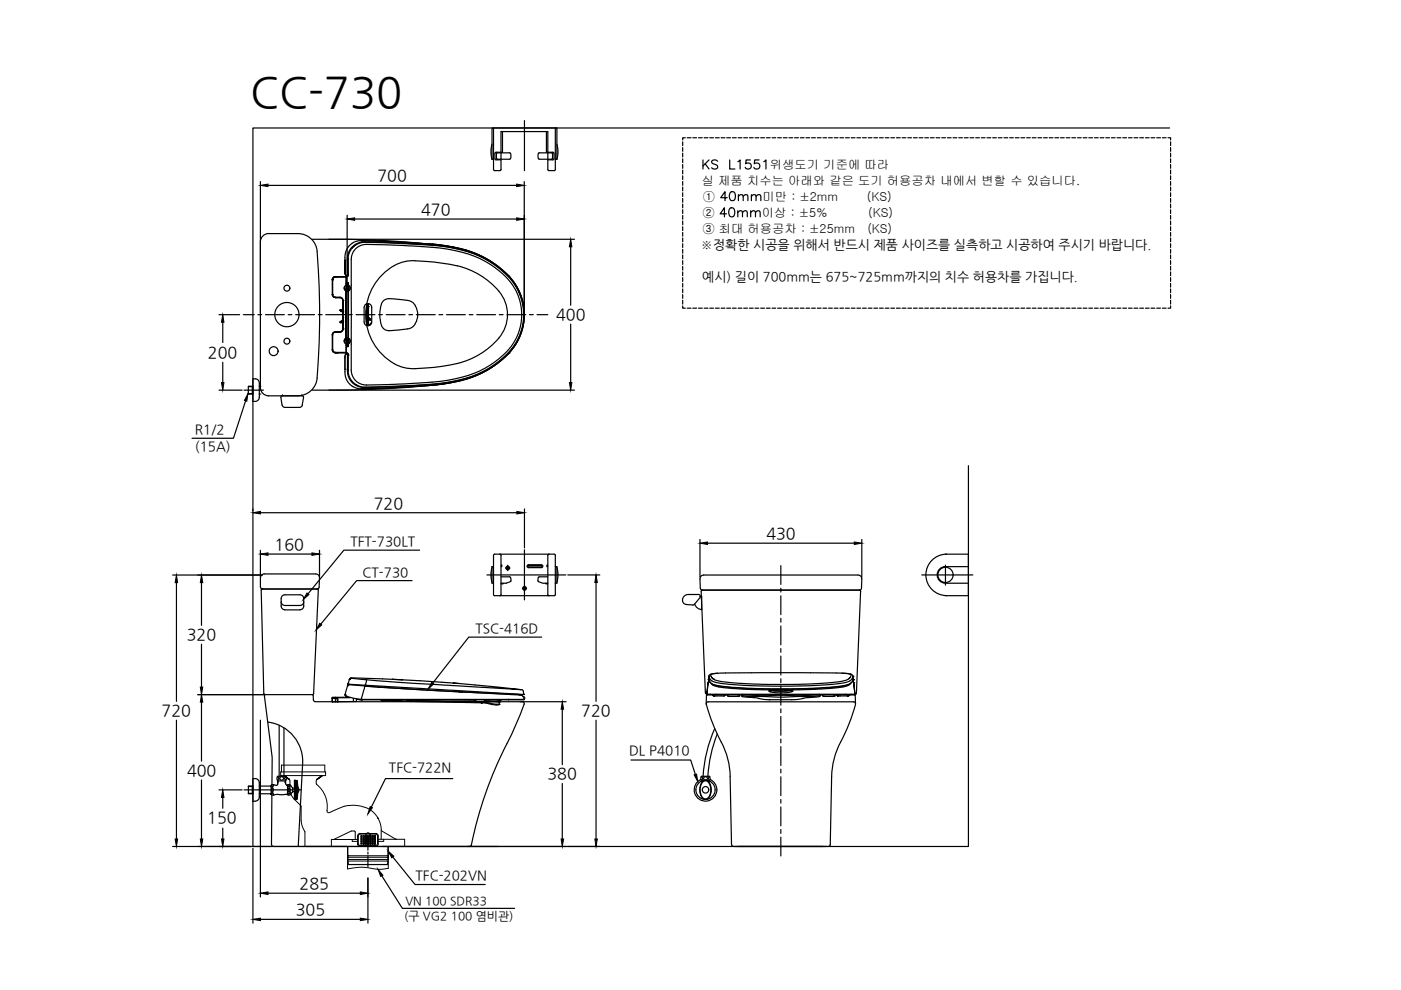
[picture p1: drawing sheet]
<svg xmlns="http://www.w3.org/2000/svg" width="297mm" height="210mm" viewBox="0 0 297 210" stroke-linecap="round" stroke-linejoin="round" font-family="sans-serif">
<!-- layer: 0 -->
<g fill="none" stroke="#000" stroke-width=".25">
<path d="M55.2 38.5v43.7a1.77 1.77 0 0 0 1.8 1.7h6.2a4.1 4.1 0 0 0 4-3.7M56.8 39.3h52.7M111.2 38.5v27.8M55.2 51.3a1.77 1.77 0 0 1 1.8-1.8h6.2a4.1 4.1 0 0 1 4 3.8M66.2 50.7h3.1a192.8 192.8 0 0 1 21 1M67.2 53.3a167.2 167.2 0 0 1 0 26.9M70.4 59.3h.1M70.4 59.3v3.1M70.5 59.3v3.1M71.1 58.7l-.5 .1-.2 .5M71.1 58.7h.1M71.1 58.7h2.3"/>
<path d="M71.1 58.6a.65 .65 0 0 0-.6 .7M71.1 58.7l-.3 .1-.2 .5M71.1 58.7a.65 .65 0 0 0-.6 .6M71.5 58.6h.1M71.5 58.6l-.2 .1M71.6 58.7h.1M73.1 57.7v-2.5v2.5M73.1 57.7h.1M73.1 55.2h.1M73.3 58.4l.2 .1M73.4 58.7v-.1v1.3M73.4 58.7v1.2"/>
<path d="M73.4 59.9h.4M73.5 58.5h.3h-.2M73.6 45.6v27M73.7 58.4v-3.6a3.6 3.6 0 0 1 4.1-3.5l6.1 .2a93.1 93.1 0 0 1 13.2 1.2 19.7 19.7 0 0 1 12.2 7.8 11.8 11.8 0 0 1-3.2 15.9 24.1 24.1 0 0 1-13.6 5l-12.6 .7a8.3 8.3 0 0 1-4.5-.4 3.5 3.5 0 0 1-1.7-3.1v-3.5M73.7 58.4l-.5-.1-.1-.6 .1 .5 .3 .3M73.7 58.6h-.3M73.7 58.3l.1 .2M73.8 59.9l.1 .4M73.8 54.9v3.3M73.8 58.3l-.1 .1M73.8 58.2l-.1 .4 .1-.4M73.8 58.2h.1"/>
<path d="M73.8 54.9h.1M73.8 60h-.1M74.6 52.6a3.5 3.5 0 0 1 2.9-1.2 116.4 116.4 0 0 1 18.9 1.3 19.4 19.4 0 0 1 13.1 8.3 11.9 11.9 0 0 1-3.7 15.6 23.4 23.4 0 0 1-12.8 4.7 177.2 177.2 0 0 1-16.5 .7 3.6 3.6 0 0 1-2.7-3.5M75.2 46.4h34.3M75.4 52.8a3.3 3.3 0 0 1 2.3-1l11.5 .5a44.9 44.9 0 0 1 11.3 2 16.1 16.1 0 0 1 9.4 8.4 11.4 11.4 0 0 1-4.1 13.4 24.4 24.4 0 0 1-14.5 4.9l-6.2 .4-7.4 .2a3.2 3.2 0 0 1-3.2-3.1v-23.5a3.4 3.4 0 0 1 .9-2.2zM75.6 51.8a3.5 3.5 0 0 0-1.8 3.1M76.6 51a3.5 3.5 0 0 0-3.5 4.2M76.6 51h.3h-.3M76.6 51h.1M76.9 51l14.7 .8M76.9 51h.1M83.6 56.3a11.9 11.9 0 0 0-6 11.4 11.9 11.9 0 0 0 7.8 10.2l.6 .1a39 39 0 0 0 11-.9"/>
<path d="M83.6 56.3l1.2-.5 1.2-.4a39.6 39.6 0 0 1 7.7 .4l3.3 .6M90.8 51.7a26 26 0 0 1 15.3 5.2 12.2 12.2 0 0 1 5.1 9.8M91.6 51.8h.1M91.6 51.8l4 .5 3.2 .7M97 56.4a16.8 16.8 0 0 1 8.8 5.3M98.7 53.1h.1M98.8 53a20.3 20.3 0 0 1 9.1 5.6M107.9 58.6a11.8 11.8 0 0 1 0 16.3 11.8 11.8 0 0 0 0-16.3zM107.9 58.6h.1M70.4 74.1h.1M70.4 74.1l.2 .5 .5 .2M70.4 71h.1"/>
<path d="M70.4 62.4l.2 .5 .5 .2M70.4 62.4h.1M70.4 71v3.1M70.5 62.4h.1M70.5 74.2a.65 .65 0 0 0 .6 .6 .61 .61 0 0 1-.6-.6zM70.5 62.4l.1 .4 .5 .3M70.5 71v3.1M70.6 74.1l.1 .4 .4 .2M70.6 62.4l.1 .4 .4 .2M71.1 74.8h.1M71.1 70.4l-.5 .1-.2 .5M71.1 70.4h.9h-.9"/>
<path d="M71.1 70.4h.9M71.1 70.4h.1M71.1 63.1h.9h-.9M71.1 63.1l.9-.1a.72 .72 0 0 1 .8 .7M71.1 63.1h.1M71.1 74.8h2.3M71.1 70.4l-.3 .1-.2 .5M71.1 70.4l-.5 .2-.1 .4M71.3 74.8h.2M71.5 74.8h.1M71.6 74.8h.1M72 70.4h.1"/>
<path d="M72 63.1a.61 .61 0 0 1 .7 .6M72 63.1h.1M72 63v.1M72 63.1l.6 .4M72.1 68.3l.1 .1M72.1 68.3h.1M72.2 68.3h.1M72.1 65.8l.4 .3M72.1 65.8h.1M72.1 65.7h.1M72.1 65.7v.1M72.1 68.2v.1"/>
<path d="M72.2 65.8l.5 .3M72.2 65.8v.1M72.2 68.3v.1M72.2 65.7l-.1 .1M72.2 68.2h-.1M72.2 68.2h.1M72.2 68.4h.3M72.2 65.7h-.1M72.2 65.7h.1M72.2 68.4h.4M72.2 65.7h.4M72.5 68l-.3 .2"/>
<path d="M72.5 68h.1M72.5 66.1h.1M72.5 65.7h.1M72.5 63.3l.2 .4M72.6 68.4h.1M72.6 65.7h.1M72.6 68.3h.1M72.6 68.3v.1M72.6 65.8v.1M72.6 65.7v.1M72.6 65.8h.1M72.6 68.4h-.1"/>
<path d="M72.6 65.7v.2M72.6 68.2h.1M72.6 68.2v.1M72.6 68h.1M72.6 66.1h.1M72.6 65.9h.1M72.7 68.2h.1M72.7 68.2h-.1M72.7 65.8h.1M72.7 69.7h.1M72.7 69.7l-.1 .3M72.7 69.7l-.2 .5-.5 .2"/>
<path d="M72.7 68h-.1M72.7 67.3h.1M72.7 67.3v.7M72.7 63.7v2.2M72.7 65.9v1.2M72.7 66.1h.1M72.7 66.1v.1M72.7 63.7h.1M72.7 65.4v.5M72.7 66.2v1.8M72.7 68.2v1.5M72.7 67.6v2.1v-1.7"/>
<path d="M72.7 65.8v.1M72.7 68l-.5 .2M72.7 68l-.5 .3M72.7 69.7l-.2 .4M72.8 69.7a.6 .6 0 0 1-.8 .7M72.8 63.7v6M73.1 75.7v3.1a3.5 3.5 0 0 0 1.7 3.2M73.1 78.3h.1M73.1 75.7h.1M73.3 61.5v10.5M73.4 74.8v.1M73.4 74.7l-2.3 .1"/>
<path d="M73.4 72.2v1.1l.2 .1M73.4 72v.1M73.4 72v.1zM73.4 61.5h.5M73.4 60.2v1M73.4 61.5v10.5M73.4 72.2v1.1M73.4 60.2h.1M73.4 74.9h.3l.1 .4M73.4 73.5v1.4M73.4 60.2h.3M73.4 72.1h.1"/>
<path d="M73.4 72.1h.5M73.5 61.4h.1M73.5 72h.1M73.5 61.4h.4l-.5 .1v-.2v.2M73.5 74.9l-.3 .3-.1 .5M73.5 74.9h.1M73.5 74.9l.3 .1zM73.5 74.9l-.2 .2M73.5 72.1l-.1 .1h.3v1.1M73.5 72.1l-.1 .1M73.5 72.1h.3M73.5 61.3h.3"/>
<path d="M73.6 73.4h.2M73.6 61.4h.3M73.6 60l-.2 .2M73.7 73.3l.1 .1M73.7 74.9l.1 .4M73.7 75.1h.1M73.7 75.1l-.5 .1-.1 .5M73.7 73.3h-.3l.4 .1M73.7 60.2v1h-.3M73.7 60.2h.2M73.7 72l-.2 .1 .4-.1M73.8 73.5l-.4 .1v1.2"/>
<path d="M73.8 72.1l-.1 .1h.2M73.8 72.1h.1M73.8 61.3h.1M73.8 74.9l-.1 .2M73.8 75.3v3.2M73.8 75.3h.1M73.8 78.5v.2M73.8 78.5h.1M73.8 73.4h.1M73.8 60h-.3l-.1 .2M73.8 60l-.1 .2M73.8 60h.1"/>
<path d="M73.9 73.3h-.2M73.9 71.9l-.5 .1M73.9 72h-.4M73.9 60.3v12.8l-.1 .4M73.9 61.2h-.2l.1 .1M82.5 63.3a1.84 1.84 0 0 0-1.8 2 6 6 0 0 0 .6 4.4l.8 .4h.4l3.9-.4M82.5 63.3l3.2 .3a2.35 2.35 0 0 1 2.4 1.3M88.1 64.9a3.6 3.6 0 0 1 0 3.7M88.1 68.6a2 2 0 0 1-1.7 1.1M105.8 61.7a7.6 7.6 0 0 1 0 10M105.8 71.7a16.8 16.8 0 0 1-8.8 5.4M107.9 74.9h.1"/>
<path d="M107.9 74.9a20.3 20.3 0 0 1-9.1 5.5M111.2 66.7a12.6 12.6 0 0 1-5.9 10.5 21.1 21.1 0 0 1-7.5 3.5M74.7 81.9l.1 .1M74.8 82l.9 .3 .9 .1M75.5 81.5l.2 .2M76.6 82.4h.1M76.6 82.4h.3M76.9 82.4h.1M94.2 81.4a217.6 217.6 0 0 1-28 1.3M97.8 80.7l-3.5 .7-3.5 .3M98.7 80.4a45.1 45.1 0 0 1-12 1.6l-9.8 .4M98.7 80.4h.1"/>
<path d="M148.4 114.4v7.9M150 115.2h31.1M182.7 114.4v7.9M55.4 125.1l.5 21.9 .3 .3M55.6 124.9h11.7M55.6 124.9l-.2 .2M67.2 124.9l.3 .2M67.5 125.1l-1 21.9M67.7 124.5v-2.2l-.2-.4-.3-.2h-11.2a.83 .83 0 0 0-.8 .8v2l.4 .4M67.7 124.5l-.4 .4M148.9 125.1h33.3l.3 .3M148.9 125.1l-.4-.4-.1-2 .2-.5 .6-.3h32.7l.4 .1 .4 .5v2.2l-.4 .4"/>
<path d="M148.9 125.1l-.2 .3 .8 21.5M182.5 125.4l-.9 21.5-.4 .4M56.2 147.3h10.1M56.3 147.3l-.2 .2 1.6 13.1-.1 18.5 .2 .3 47.9 .1M56.7 153.1a8.4 8.4 0 0 1 7.4 9.2l-.9 17.2M66.2 147.3l.2 .2v.9M66.4 148.4l.4 .4h44M66.5 147l-.2 .3M70.4 148.1v.7v-.7M70.4 147.9h.1M70.4 147.9h3.8M70.4 148.1h.1"/>
<path d="M70.4 148l.9 .1M70.5 148h.1M70.5 148l-.1 .1M71.1 148h.1M71.1 148h.3zM71.1 148l-.7 .1M71.1 147.8v.2M71.1 148.1v.7h-.7M71.2 148h.1M71.3 148h.1M71.3 148l.2 .2 .1 .6M71.3 148l.2 .2"/>
<path d="M71.4 148h.1M71.4 148l.1 .2M71.5 148.2h.1M71.5 148.2l.1 .4M71.6 148.6v.2M71.6 148.6h.1M73.1 147.3l1.3 .6 2.2 .4M73.1 147.3h.1M73.3 147.8h.1M73.4 147.8h.1M73.4 147.8h-.1M73.4 147.6v.2"/>
<path d="M73.4 147.7v.1M73.7 145.5l.4-.3 7.2 .6M73.7 145.5l-.6 1.8M73.7 145.4h.1M73.7 147.8h-.3M73.8 145l-.1 .5M73.8 145h.1M73.8 145l3.7 .3M73.9 144.8l-.1 .2M74 147.8l-3.6 .1M74.1 144.1h.1M74.1 144.1l-.3 .9"/>
<path d="M74.1 144h.1M74.1 144l.4-.3 10.9 .4-2.2-.1h.1M74.2 143.9l.3-.1 3.2 .3M74.2 143.9l-.1 .1M74.2 143.9l-.1 .2M74.2 143.9h.1M74.9 148.1v.6M74.9 148.7l-3.3 .1M76 148.3l.6 .1M76.4 148.4l-.8-.1v.4h-.7M76.5 148.4h.1M76.6 148.4h.3h-.3"/>
<path d="M76.6 148.4h.1M76.9 148.4h34.2M77.5 145.3l33.5 1.9M77.5 145.3h.1M77.7 144.1l8.7 .7 24.2 1.4-13.4-1.3M77.7 144.1l-.2 1.2M80.2 145.7l17.9 1M80.2 145.7l-2.9-.2-.7 2.8M80.2 145.7l1.1 .1M80.8 148.4h.1M80.8 148.4v.1M80.8 148.5h2.7l.1 .2"/>
<path d="M80.8 148.5l.2 .1M81 148.6l2.6 .1M81 148.6h.1M81.1 148.6h.1M81.3 145.8h.1M81.4 145.8l15.9 .9M83.5 148.7h.1M83.6 148.7l18.2 .3M84.9 148.4l.3 .3M84.9 148.5h-1.4l1.5 .1M85.2 148.7h.1M85.3 148.7h.8"/>
<path d="M85.4 144.1l10.6 .7M86 148.7h.1M86.3 148.6l16.2 .3 3.3 .4M86.4 148.5l13.5 .3h4.6l1.4 .1M86.5 148.4l-.4 .3M86.5 148.4h.1M95.7 148.4l5.1 .1M96 144.8l1.2 .1zM98.1 146.7h-.8l12.7 .6M98.1 146.7l12.4 .7M100.1 146.6l.1 .2M100.8 148.4l.3 .4"/>
<path d="M101.1 148.8h.1M101.2 148.8h.1M101.2 146.7l-.1 .1M101.2 148.8h.5M101.3 146.7h-.1M101.8 149h.3M102.1 149h.2M102.1 149h.1M102.1 148.8h.3M102.3 149l2.8 .5h.6l.1-.2M102.4 148.8h.1M102.8 148.5l2.3 .1 .9-.1-.1 .4"/>
<path d="M102.8 148.4h.1M102.8 148.4l-.3 .4M105.8 149.3h.1M105.9 148.9h.1M105.9 148.9l-.1 .4M106 148.5h.1M107.9 148.3l-.1 .1M110 147.3l.5 .1M110 147.3h.1M110.1 147.3h-.1l.6 .1M110.1 147.3h.1M110.5 147.4h.1"/>
<path d="M110.6 147.4l.3 .3M110.6 147.4h.1M110.6 146.2l.4 .4-.1 .6M110.8 148.8a.39 .39 0 0 1 .3 .5l-2 5.1a94.6 94.6 0 0 0-8.5 21.8l-.7 2.9-.3 .4M110.9 147.2h.1M110.9 147.7l.2 .3M110.9 147.7h.1M111 147.2h.1M111.1 148h.1M111.1 148l.1 .3h-34.6M111.2 148.3l-.1 .1M149.6 146.9l.4 .4"/>
<path d="M149.9 147.2h.1M149.9 147.2v.1M149.9 147.2h31.4M149.9 147.3h.1M149.9 147.3h31.3M150 147.3l-.2 .2-.1 1.7M150.1 148.8h30.9a.41 .41 0 0 1 .4 .5 44.5 44.5 0 0 1-3.9 9.6l-.9 3.2-.3 2.5M150.1 144.7l-.2 2.5zM150.2 148.8a.41 .41 0 0 0-.4 .5 46.1 46.1 0 0 0 3.8 9.6l1 3.2 .2 2.5M150.2 144.1a2.46 2.46 0 0 0 2.5 1.3l5.8 .5 9.2 .2 5.7-.2 5.2-.5a2.33 2.33 0 0 0 2.3-1.3M150.2 144.1h.1M150.2 144.1l.7 1 2.2 .5 5.5 .4 7 .1"/>
<path d="M150.2 144.1l.1-.7 .4 .7a2.89 2.89 0 0 0 2.2 .8l4.7 .4 5.9 .2 7.5-.1 5.1-.3a9 9 0 0 0 4.2-.8l.5-.9 .1 .7M150.3 143.4h.1M150.3 143.4l-.1 .7M150.3 144.4h.1M150.3 144.4l-.2 .3M150.4 144.4l-.3 .4M150.9 145a4.8 4.8 0 0 0 3.1 .9l7 .3h4.6M151 147.3l.2 .2M151.2 147.5h.1M151.3 144h.1M151.3 147.5l.1 .1M151.4 147.6h.1"/>
<path d="M151.4 147.6h2M152.2 142.7l-1.5 .2-.4 .5M153.4 147.6h.1M153.8 142.7h24.5l2.1 .3-.1 .5-.4 .4a6 6 0 0 1-3.3 .8l-8.3 .4h-6.5l-6.1-.3a11.2 11.2 0 0 1-4.4-.8M153.8 142.7l-2.2 .1-.9 .2 .1 .6 .5 .4M153.8 142.7h.1M153.8 147.3l-.4 .3M154.1 147.3l.4 .4M154.3 147.6h.1M154.5 147.7h1.9M154.5 147.7h.1M156.4 147.7h.1"/>
<path d="M156.5 147.7h.1M156.7 147.6l-.2 .1M156.7 147.6h.1M156.8 147.3l-.1 .3M157.2 147.3h.1M157.2 147.3v.2M157.2 147.5l1.8 .2 5.9 .1 7.1-.1 1.9-.2M157.2 147.4h.1M157.2 147.4l.1 .1M157.3 147.5l.3 .2 2.2 .2M157.3 147.5h.1M157.7 147.3l3.5 .2 4.1-.1 4.4 .1 3.7-.2"/>
<path d="M159.8 147.9h.1M159.9 147.9l2 .4 1.3 .1M163.1 146.3l.4 .1-.1 .3-.4-.1zM163.4 146.7l1.5 .2h1.7l1.2-.2M163.5 146.4h4.1l-1.4 .2zM165.6 146.2l2.4 .1M171.2 147.9l-.6 .1a29.7 29.7 0 0 1-7.3 .4h-.2M171.3 147.9h.1M171.3 147.9h-.1M173.9 147.4l-.3 .3-2.3 .2M173.9 147.3v.2M174.3 147.3l.4 .4"/>
<path d="M174.5 147.6h.1M174.7 147.7h.1M174.7 147.7h1.9M176.8 147.6h.1M176.8 147.6l-.2 .1M177 147.3l-.2 .3M177.3 147.3h.1M177.3 147.3l.1 .2M177.4 147.5h.1M177.4 147.5l.2 .1M177.6 147.6h.1M177.7 147.6h.1"/>
<path d="M178.5 142.7l1.8 .2 .4 .2 .1 .3M179.8 147.6h.1M179.8 147.5h.1M179.8 147.5l-2.1 .1M180 147.5h-.2M180 147.5h.1M180.1 147.3l-.1 .2M180.2 145a4.8 4.8 0 0 1-3.1 .9l-9.1 .4M180.8 144.4l.2 .4zM180.8 143.4h.1M180.8 143.4l.1 .7M180.9 144.1l-.4 .7-.5 .3-2.2 .5-4.8 .4-7.4 .1"/>
<path d="M180.9 144.1h.1M181 144.8l.3 2.4zM181 144.7h.1M181.1 147.3l.2 .2 .1 1.7M181.2 147.3h.1M181.3 147.2h.1M181.3 147.2l-.1 .1M181.6 146.2v.1M73.7 179.5v1.9h.2M82.3 179.5v1.9h-.2M154.8 164.6l.3 14.5M155.1 179.1l.4 .4h20.1"/>
<path d="M156 179.5h19.2M156.7 179.5h17.7M176 179.1l-.4 .4M176.3 164.6l-.3 14.5M73.9 182.6h-.1l.1 .7h8.2l.2-.7h-.2M73.9 181.8h-.1v.4h.1M82.1 181.8h.2v.4h-.2"/>
<circle cx="58" cy="74.5" r=".94"/>
<circle cx="60.8" cy="66.7" r="2.57"/>
<circle cx="60.8" cy="61.1" r=".62"/>
<circle cx="60.8" cy="72.3" r=".62"/>
<circle cx="73.6" cy="72.3" r=".65"/>
<circle cx="73.6" cy="72.3" r=".62"/>
<circle cx="73.6" cy="61.1" r=".62"/>
<circle cx="167.9" cy="146.4" r=".2"/>
<circle cx="78" cy="177.1" r=".48"/>
</g>
<!-- layer: CENTER -->
<g fill="none" stroke="#000" stroke-width=".25">
<path d="M51.6 66.7h2.3M54.7 66.7h.8M56.3 66.7h4M61.1 66.7h.8M62.7 66.7h4M67.5 66.7h.8M69.1 66.7h4M73.9 66.7h.8M75.5 66.7h4M80.3 66.7h.8M81.9 66.7h4M86.7 66.7h.8"/>
<path d="M88.3 66.7h4M93.1 66.7h.8M94.7 66.7h4M99.5 66.7h.8M101.1 66.7h4M105.9 66.7h.8M107.5 66.7h4M112.3 66.7h.8M113.9 66.7h2.2M165.6 119.9v4M165.6 124.7v.8M165.6 126.3v4"/>
<path d="M165.6 131.1v.8M165.6 132.7v4M165.6 137.5v.8M165.6 139.1v4M165.6 143.9v.8M165.6 145.5v4M165.6 150.3v.8M165.6 151.9v4M165.6 156.7v.8M165.6 158.3v4M165.6 163.1v.8M165.6 164.7v4"/>
<path d="M165.6 169.5v.8M165.6 171.1v4M165.6 175.9v.8M165.6 177.5v4"/>
</g>
<!-- layer: 6 -->
<path d="M248 27.1h-194.4v152.4h151.7v-80.8" fill="none" stroke="#000" stroke-width=".25"/>
<!-- layer: 4 -->
<g fill="none" stroke="#000" stroke-width=".25">
<path d="M104.3 33.8v-6.7h13.8v6.7h-.4M104.3 33.8h.3M104.3 30.6l-.2 1.6 .2 1.6M104.6 27.1v8.8l.3 .3M105.2 33.5l.3 .3h2.5a.92 .92 0 0 0 0-1.4l-2.7 .1-.1 1M106.5 27.9v4.4h-1.3l-.3 .2 .1 1.3 1.2 .1M114.1 33.6l.3 .2M114.1 32.6v1M114.3 32.4h2.6l.2 .2v.9M114.4 32.4l-.3 .1M115.9 27.9v4.4h1.3l.3 .2-.1 1.3-1.3 .1M117.1 33.5l-.2 .3h-2.6"/>
<path d="M117.7 27.1v8.8M117.8 35.9l-.3 .3h-1.1l-.3-.3v-8h-9.9v8l-.2 .3h-1.1M118.1 30.6l.2 1.6-.2 1.6M52.6 82v1.5M53.5 81.9v1.6M53.6 83.5h-1h1M53.6 81.9l-1 .1 1-.1M54.1 80.3h-.5v4.8h.5M54.1 80.3a.88 .88 0 0 1 .9 .9v3a.88 .88 0 0 1-.9 .9M55 83.5h.3M55 81.9h.3M104.6 117.8v8.3l.3 .2"/>
<path d="M104.9 117.5h12.6l.3 .2M104.9 117.5l-.3 .2M106 117.5l.2 .2M106.2 117.8v8.3l-.2 .2M106.2 119.8h.2v.3h-.2M114.8 119.7h-2.7l-.4 .3 .4 .4h2.7M114.8 119.9h-2.7l-.2 .1 .2 .2h2.7M114.8 119.7l.3 .3-.3 .4M114.8 119.9l.1 .1-.1 .2M116.1 117.8v8.3l.3 .2M116.1 119.8h-.1v.3h.1M116.4 117.5l-.3 .2"/>
<path d="M117.7 117.8v8.3M200.5 117.5h4.8v8.8h-4.8M200.7 117.5a4.4 4.4 0 0 0-4.4 4.4 4.4 4.4 0 0 0 4.4 4.4M104.3 120.3l-.2 1.6 .2 1.6M104.6 120.1h-.3v3.6h.3M106.2 122.3h2l.1 .6-.1 .4M106.6 123.7v.1h-.4M108.2 123.3l-.9 .4h-1.1M114.1 123.3l1 .4h1M114.1 122.4l.1 .9M114.3 122.3h1.8M114.4 122.3l-.3 .1"/>
<path d="M115.8 123.7v.1h.3M117.7 120.1h.4v3.6h-.4M117.8 126.1l-.3 .2h-12.6M118.1 120.3l.2 1.6-.2 1.6M200.5 120.1h4.8M200.5 120.1a1.77 1.77 0 0 0-1.8 1.8 1.77 1.77 0 0 0 1.8 1.8h4.8M59.2 153.8v10.8M60.2 154.3v10.3M151.5 154.5a29 29 0 0 0-2.4 10.1M152.1 155.6a29 29 0 0 0-2 9M52.7 166.8v1.4M53.5 166.7v1.6"/>
<path d="M53.6 166.7l-1 .1 1-.1M53.6 168.3l-1-.1 1 .1M54.1 165.1h-.5v4.8h.5M54.1 165.1a.88 .88 0 0 1 .9 .9v3a.88 .88 0 0 1-.9 .9M55 166.7h2.5M57.5 168.4l.4 .2 .7-.2h2.4M57.5 166.5v1.9v-.1h-2.5M57.6 168.5l.2-.5 .2 .6M57.7 167.1a.36 .36 0 0 1 .3 .4 .36 .36 0 0 1-.3 .3zM58 166.4l-.2 .5-.2-.5M58.5 166.5l-.6-.2-.4 .2M58.8 164.7l.3 .4-.3 .3"/>
<path d="M58.9 165.5l-.1-.2a.48 .48 0 0 1 .4-.7h1.4l.1 .5-.1 .4M58.9 166.2l-.1 .2-.3 .1M59 165.6l-.1 .3M59 165.9l-.1 .2M60.4 165.6l.1 .3M60.4 165.9l.1 .2M60.5 166.2v-.6h-1.6v.6M60.6 166.1l.3 .4M60.6 164.7l-.3 .4 .4 .3M60.8 166.5l.1 .1M60.9 168.4h.1M60.9 168.4h-.1"/>
<path d="M61 166.5v.1M61 166.5v2M61 166.5l.3-.1 .3 .2M61.1 166.4l.2 .4 .2-.4M61.2 167.1a.38 .38 0 0 1 .3 .4 .38 .38 0 0 1-.3 .3zM61.5 168.5l-.2-.4-.2 .5M61.6 166.6h.1M61.7 168.3l-.4 .3-.3-.1M61.7 166.6l.3 .5h.4M62 167.1v.8M62.4 167.9h-.4l-.3 .4M62.5 165.4v4.1"/>
<path d="M62.5 166.6h.3M62.5 168.3h.3M62.5 165.6h.3M62.5 168.4h.3M62.5 165.5h.3M62.5 165.7h.3M62.5 165.8h.3M62.5 166h.3M62.5 166.1h.3M62.5 166.2h.3M62.5 166.5h.3M62.5 166.3h.3"/>
<path d="M62.5 166.4h.3M62.5 166.7h.3M62.5 166.8h.3M62.5 166.9h.3M62.5 167h.3M62.5 167.1h.3M62.5 167.2h.3M62.5 167.3h.3M62.5 167.4h.3M62.5 167.9h.3M62.5 167.8h.3M62.5 167.7h.3"/>
<path d="M62.5 167.6h.3M62.5 167.5h.3M62.5 168.2h.3M62.5 168.1h.3M62.5 168h.3M62.5 168.5h.3M62.5 169.1h.3M62.5 169h.3M62.5 168.8h.3M62.5 168.7h.3M62.5 168.6h.3M62.5 168.9h.3"/>
<path d="M62.5 169.4h.4M62.5 169.3h.3M62.5 169.2h.3M62.5 169.4h.3M62.5 165.9h.3M62.6 165.4l.2 .1M62.6 169.5h.1M62.8 165.5h.1M62.8 165.5v4l.1-4M63 165.6v3.8M63 165.6l.1 1.9-.1 1.9M63.1 166.8l.3 .7"/>
<path d="M63.4 167.5l-.3 .6M148.6 165.3a2.4 2.4 0 0 0-.9 3.6 2.4 2.4 0 0 0 3.8 0 2.4 2.4 0 0 0-.9-3.6M148.7 164.7l.3 .4-.3 .3M148.7 165.5l-.1-.4 .1-.5h1.7l.2 .5-.2 .4M148.8 165.6h.1M148.9 165.6h-.2M149 165.8a.89 .89 0 0 1 .9-.2 .89 .89 0 0 1 .6 .8 2.49 2.49 0 0 1-.7 3 1.33 1.33 0 0 1-1.4-1.5l.1-1.2zM149 165.7a1.01 1.01 0 0 1 1-.2 1.01 1.01 0 0 1 .6 .9 2.25 2.25 0 0 1-1 3.1 2.25 2.25 0 0 1-1.1-3.1zM150.2 165.6h.2M150.3 165.6h.1M150.5 164.7l-.3 .4 .3 .3"/>
<circle cx="107.7" cy="120.4" r=".39"/>
<circle cx="107.7" cy="120.4" r=".2"/>
<circle cx="111.2" cy="124.7" r=".39"/>
<circle cx="111.2" cy="124.7" r=".2"/>
<circle cx="200.5" cy="121.9" r="1.62"/>
<circle cx="59.7" cy="165" r=".39"/>
<circle cx="149.6" cy="165" r=".39"/>
<circle cx="149.6" cy="167.5" r="2.04"/>
<circle cx="149.6" cy="167.5" r=".69"/>
</g>
<!-- layer: 1 -->
<g fill="none" stroke="#000" stroke-width=".25">
<path d="M111.2 25.6v10.6M69.7 50.7h52.1M121 52.3v12.4M46.4 66.7h4.4M47.2 68.3v4.3M47.2 76.8v4.3M121 68.7v12.4M46.4 82.7h4.9M51.7 82.7h4.1M52.1 85l-2.6 7.9h-8.8M69.7 82.7h52.1M53.6 107.9v.4"/>
<path d="M55.2 108.7h54.4M55.2 116.7v5.6M56.8 117.5h9.3M67.7 116.7v5.6M107.6 119.8v1.2M111.2 107.9v8.3M111.2 116.6v10.6M200.5 119.8v4.3M36.6 121.9h19M37.4 123.5v25.2M42.7 123.5v9.1M42.7 136.6v9.1"/>
<path d="M103.2 121.9h16.8M107.2 120.4h.9M110.8 124.8h.8M120.4 121.9h6.8M126.4 123.5v25.2M148.8 126.4v2.9M195.4 121.9h10.9M37.4 152.7v25.2M41.9 147.3h14M42.7 148.9v12.5M55.2 152.7v37.5M110.3 148.8h9.7"/>
<path d="M119.2 150.4v11.7M126.4 152.7v25.2M36.6 179.5h21M42.7 165.4v12.5M46.4 167.5h4.9M47.2 169.1v2.3M47.2 175.6v2.3M51.7 167.5h12.1M53.6 179.9v15.8M60.2 164.4l1.1 .8-1.1-.7M67.2 165.2l1.1-.7-1.1 .7M68.3 164.5l-1.1 .7"/>
<path d="M80.1 173.4l.1 .1M99.1 179.5h20.9M119.2 166.1v11.8M120.4 179.5h6.8M133.8 161.1h12.6l1 3.1M55.2 194.9h21.2M56.8 189.4h19.6M78 186.2v9.5M83.3 181.7l4.7 5.8h14.9"/>
<circle cx="77.1" cy="177.7" r=".12"/>
<circle cx="77.1" cy="177.3" r=".12"/>
<circle cx="77.1" cy="178.1" r=".12"/>
<circle cx="77.1" cy="178.9" r=".12"/>
<circle cx="77.1" cy="178.5" r=".12"/>
<circle cx="77.5" cy="177.7" r=".12"/>
<circle cx="77.5" cy="178.1" r=".12"/>
<circle cx="77.5" cy="177.3" r=".12"/>
<circle cx="77.5" cy="178.5" r=".12"/>
<circle cx="77.5" cy="178.9" r=".12"/>
<circle cx="78" cy="178.1" r=".12"/>
<circle cx="78" cy="177.3" r=".12"/>
<circle cx="78" cy="177.7" r=".12"/>
<circle cx="78" cy="178.5" r=".12"/>
<circle cx="78" cy="178.9" r=".12"/>
<circle cx="78.5" cy="177.7" r=".12"/>
<circle cx="78.5" cy="178.1" r=".12"/>
<circle cx="78.5" cy="177.3" r=".12"/>
<circle cx="78.5" cy="178.5" r=".12"/>
<circle cx="78.5" cy="178.9" r=".12"/>
<circle cx="79" cy="178.1" r=".12"/>
<circle cx="79" cy="177.3" r=".12"/>
<circle cx="79" cy="177.7" r=".12"/>
<circle cx="79" cy="178.9" r=".12"/>
<circle cx="79" cy="178.5" r=".12"/>
<circle cx="79.5" cy="178.1" r=".12"/>
<circle cx="79.5" cy="177.7" r=".12"/>
<circle cx="79.5" cy="177.3" r=".12"/>
<circle cx="79.5" cy="178.5" r=".12"/>
<circle cx="79.5" cy="178.9" r=".12"/>
</g>
<g fill="#000" stroke="#000" stroke-width=".21">
<path d="M121 50.7l.2 1.6h-.5zM47.2 66.7l.3 1.6h-.5zM47 81.1h.5l-.3 1.6zM52.6 83.5l-.3 1.6-.5-.2zM120.7 81.1h.5l-.2 1.6zM53.6 108.7l1.6-.3v.6zM55.2 117.5l1.6-.3v.6zM66.1 117.2l1.6 .3-1.6 .3zM109.6 108.4l1.6 .3-1.6 .3zM37.4 121.9l.3 1.6h-.6zM42.7 121.9l.3 1.6h-.5zM126.4 121.9l.2 1.6h-.5z"/>
<path d="M42.7 147.3l.3 1.6h-.5zM42.5 145.7h.5l-.3 1.6zM119.2 148.8l.3 1.6h-.5zM37.1 177.9h.6l-.3 1.6zM42.5 177.9h.5l-.3 1.6zM47 177.9h.5l-.3 1.6zM47.2 167.5l.3 1.6h-.5zM119 177.9h.5l-.3 1.6zM126.1 177.9h.5l-.2 1.6zM147.2 164.3l.5-.2 .2 1.6zM53.6 194.9l1.6-.2v.5zM55.2 189.4l1.6-.3v.6z"/>
<path d="M76.4 194.7l1.6 .2-1.6 .3zM76.4 189.1l1.6 .3-1.6 .3zM82.3 180.4l1.2 1.1-.4 .4z"/>
</g>
<!-- layer: 0 -->
<path d="M55.2 39.3l1.6-.3v.6zM109.5 39l1.7 .3-1.7 .3zM73.6 46.4l1.6-.2v.5zM109.5 46.2l1.7 .2-1.7 .3zM148.4 115.2l1.6-.3v.5zM181.1 114.9l1.6 .3-1.6 .2z" fill="#000" stroke="#000" stroke-width=".21"/>
<!-- layer: 3 -->
<g fill="none" stroke="#000" stroke-width=".25">
<path d="M144.7 30.1v.8M144.7 31.3v.8M144.7 32.5v.8M144.7 33.7v.8M144.7 34.9v.8M144.7 36.1v.8M144.7 37.3v.8M144.7 38.5v.8M144.7 39.7v.8M145.3 29.2h-.6v.5M145.7 29.2h.8M146.9 29.2h.8"/>
<path d="M148.1 29.2h.8M149.3 29.2h.8M150.5 29.2h.8M151.7 29.2h.8M152.9 29.2h.8M154.1 29.2h.8M155.3 29.2h.8M156.5 29.2h.8M157.7 29.2h.8M158.9 29.2h.8M160.1 29.2h.8M161.3 29.2h.8"/>
<path d="M162.5 29.2h.8M163.7 29.2h.8M164.9 29.2h.8M166.1 29.2h.8M167.3 29.2h.8M168.5 29.2h.8M169.7 29.2h.8M170.9 29.2h.8M172.1 29.2h.8M173.3 29.2h.8M174.5 29.2h.8M175.7 29.2h.8"/>
<path d="M176.9 29.2h.8M178.1 29.2h.8M179.3 29.2h.8M180.5 29.2h.8M181.7 29.2h.8M182.9 29.2h.8M184.1 29.2h.8M185.3 29.2h.8M186.5 29.2h.8M187.7 29.2h.8M188.9 29.2h.8M190.1 29.2h.8"/>
<path d="M191.3 29.2h.8M192.5 29.2h.8M193.7 29.2h.8M194.9 29.2h.8M196.1 29.2h.8M197.3 29.2h.8M198.5 29.2h.8M199.7 29.2h.8M200.9 29.2h.8M202.1 29.2h.8M203.3 29.2h.8M204.5 29.2h.8"/>
<path d="M205.7 29.2h.8M206.9 29.2h.8M208.1 29.2h.8M209.3 29.2h.8M210.5 29.2h.8M211.7 29.2h.8M212.9 29.2h.8M214.1 29.2h.7M215.3 29.2h.8M216.5 29.2h.8M217.7 29.2h.7M218.8 29.2h.9"/>
<path d="M220.1 29.2h.8M221.3 29.2h.7M222.4 29.2h.9M223.7 29.2h.8M224.9 29.2h.7M226 29.2h.9M227.3 29.2h.8M228.5 29.2h.7M229.6 29.2h.8M230.9 29.2h.8M232.1 29.2h.7M233.2 29.2h.8"/>
<path d="M234.4 29.2h.9M235.7 29.2h.7M236.8 29.2h.8M238 29.2h.9M239.3 29.2h.7M240.4 29.2h.8M241.6 29.2h.9M242.9 29.2h.7M244 29.2h.8M245.2 29.2h.8M246.5 29.2h.7M247.6 29.2h.6v.5"/>
<path d="M248.2 30.1v.8M248.2 31.3v.8M248.2 32.5v.8M248.2 33.7v.8M248.2 34.9v.8M248.2 36.1v.8M248.2 37.3v.8M248.2 38.5v.8M248.2 39.7v.8M144.7 40.9v.8M144.7 42.1v.8M144.7 43.3v.8"/>
<path d="M144.7 44.5v.8M144.7 45.7v.8M144.7 46.9v.8M144.7 48.1v.8M144.7 49.3v.8M144.7 50.5v.8M144.7 51.7v.8M144.7 52.9v.8M144.7 54.1v.8M144.7 55.3v.8M144.7 56.5v.8M144.7 57.7v.8"/>
<path d="M144.7 58.9v.8M248.2 40.9v.8M248.2 42.1v.8M248.2 43.3v.8M248.2 44.5v.8M248.2 45.7v.8M248.2 46.9v.8M248.2 48.1v.8M248.2 49.3v.8M248.2 50.5v.8M248.2 51.7v.8M248.2 52.9v.8"/>
<path d="M248.2 54.1v.8M248.2 55.3v.8M248.2 56.5v.8M248.2 57.7v.8M248.2 58.9v.8M144.7 64.9v.4h.6M144.7 60.1v.8M144.7 61.3v.8M144.7 62.5v.8M144.7 63.7v.8M145.7 65.3h.8M146.9 65.3h.8"/>
<path d="M148.1 65.3h.8M149.3 65.3h.8M150.5 65.3h.8M151.7 65.3h.8M152.9 65.3h.8M154.1 65.3h.8M155.3 65.3h.8M156.5 65.3h.8M157.7 65.3h.8M158.9 65.3h.8M160.1 65.3h.8M161.3 65.3h.8"/>
<path d="M162.5 65.3h.8M163.7 65.3h.8M164.9 65.3h.8M166.1 65.3h.8M167.3 65.3h.8M168.5 65.3h.8M169.7 65.3h.8M170.9 65.3h.8M172.1 65.3h.8M173.3 65.3h.8M174.5 65.3h.8M175.7 65.3h.8"/>
<path d="M176.9 65.3h.8M178.1 65.3h.8M179.3 65.3h.8M180.5 65.3h.8M181.7 65.3h.8M182.9 65.3h.8M184.1 65.3h.8M185.3 65.3h.8M186.5 65.3h.8M187.7 65.3h.8M188.9 65.3h.8M190.1 65.3h.8"/>
<path d="M191.3 65.3h.8M192.5 65.3h.8M193.7 65.3h.8M194.9 65.3h.8M196.1 65.3h.8M197.3 65.3h.8M198.5 65.3h.8M199.7 65.3h.8M200.9 65.3h.8M202.1 65.3h.8M203.3 65.3h.8M204.5 65.3h.8"/>
<path d="M205.7 65.3h.8M206.9 65.3h.8M208.1 65.3h.8M209.3 65.3h.8M210.5 65.3h.8M211.7 65.3h.8M212.9 65.3h.8M214.1 65.3h.7M215.3 65.3h.8M216.5 65.3h.8M217.7 65.3h.7M218.8 65.3h.9"/>
<path d="M220.1 65.3h.8M221.3 65.3h.7M222.4 65.3h.9M223.7 65.3h.8M224.9 65.3h.7M226 65.3h.9M227.3 65.3h.8M228.5 65.3h.7M229.6 65.3h.8M230.9 65.3h.8M232.1 65.3h.7M233.2 65.3h.8"/>
<path d="M234.4 65.3h.9M235.7 65.3h.7M236.8 65.3h.8M238 65.3h.9M239.3 65.3h.7M240.4 65.3h.8M241.6 65.3h.9M242.9 65.3h.7M244 65.3h.8M245.2 65.3h.8M246.5 65.3h.7M248.2 64.9v.4h-.6"/>
<path d="M248.2 60.1v.8M248.2 61.3v.8M248.2 62.5v.8M248.2 63.7v.8M96 165.1h-14.3l-3 6M80.9 185.7l4.4 6.9h23.8"/>
</g>
<path d="M78.5 171l.5 .3-1 1.3zM80.1 184.3l1.1 1.3-.5 .2z" fill="#000" stroke="#000" stroke-width=".21"/>
<!-- layer: CEN -->
<path d="M78 177.9v2.4M78 180.7v.4M78 181.5v2.3" fill="none" stroke="#000" stroke-width=".25"/>
<!-- layer: 0 -->
<g fill="none" stroke="#000" stroke-width=".21">
<path d="M59.5 163.7h9.5v.7h-9.5zM59.7 163.7v-1.5h9.2v1.5M60.2 164.4l1.1 .9 .2 .3a5.2 5.2 0 0 0 .3 3.1l2 2.1M63.8 170.8l.1 3.6 .8 2v3.1h21.1v-1.6h-5.6M68.3 164.4l-1.2 1v.7a6.8 6.8 0 0 1 2.3 6l.5 .2a9.7 9.7 0 0 1 6.4-1.4l2 .7M70.7 178l3.8-1.8 .8 .1v1.7M73.7 179.5v4.7a13.2 13.2 0 0 1 6.5 .1l2.1-.2v-4.6M74.7 178v.4h1.1M75.8 178h-5.5v1.5M75.8 178.9l.2 .4 .4 .2M78.3 171.5a5.4 5.4 0 0 1 2.5 4.4v2M79.6 176.8h-3.2l-.4 .4v1.7l.2 .3 3.4 .1"/>
<path d="M79.6 176.7l-3.5 .1-.3 .5v1.6M79.6 176.8l.4 .4v1.7l-.4 .4M79.6 176.7l.3 .1 .3 .5v1.6M80.2 178.9l-.1 .3-.5 .3M80.8 176.1l3.2 1.8M81.4 177.9v.5h-1.2M73.7 181.7l8.6 .1M73.7 182.5h.1M73.7 181.4h.1M73.7 181.4h8.6M73.7 181.4v.1M73.7 182.2v.1"/>
<path d="M73.9 182.2h8.2M73.9 182.6h8.2M82.3 181.4v.1M82.3 182.2v.1M82.3 181.7h.1M82.3 182.5h.1"/>
<circle cx="76.6" cy="178.1" r=".12"/>
<circle cx="76.6" cy="177.7" r=".12"/>
<circle cx="76.6" cy="177.3" r=".12"/>
<circle cx="76.6" cy="178.5" r=".12"/>
<circle cx="76.6" cy="178.9" r=".12"/>
</g>
<!-- layer: FAUCET -->
<path d="M65.1 125.7l.4 .4-1.2 1zM67.8 132.2l.4 .3-1.2 1.1zM91.5 144.7l.5 .3-1.3 1.1z" fill="#000" stroke="#000" stroke-width=".21"/>
<g fill="none" stroke="#000" stroke-width=".25">
<path d="M59.5 84.3l.3 1.6 .3 .4 3.4 .1 .5-.3 .1-.2M59.6 84.3v-.3l.3-.1h4.3l.1 .4-.2 1.6M59.9 83.7v.2M64 83.7v.2M88.9 116.6h-16l-7.6 9.3M59.6 127.6a.79 .79 0 0 0 .8 .8M60.4 126.1h3.2a.79 .79 0 0 1 .8 .8v1.6a.79 .79 0 0 1-.8 .8M60.4 129.3h3.2M60.4 126.1a.79 .79 0 0 0-.8 .8v1.6a.79 .79 0 0 0 .8 .8M64.4 127.6a.79 .79 0 0 1-.8 .8h-3.2M87.4 123.1h-11.8l-7.6 9.2M114.9 135.1h-15.5l-7.7 9.7"/>
<path d="M145.9 126h2.2l.2 .1 .2 .3M145.9 126a1.09 1.09 0 0 0-1.2 .9 1.09 1.09 0 0 0 .7 1.3l1.5 .1 .3-.2M147.3 128.1a1.64 1.64 0 0 0 1.5 1.1M148.4 126.4v.2M148.4 126.4h.4M148.5 126.5l-1.3 1.6"/>
</g>
<!-- layer: THIN -->
<g fill="none" stroke="#000" stroke-width=".25">
<path d="M77.4 64.6a.8 .8 0 0 1 .9-.2 .8 .8 0 0 1 .5 .8v3.1a.8 .8 0 0 1-.8 .8 .8 .8 0 0 1-.8-.8v-3.1zM77.7 67.2l.4-.1v.2zM77.7 68.5h.4l-.4 .2 .1 .2 .6-.1 .2-.3a.62 .62 0 0 1-.9 .3v-.2h.2zM77.7 67.9l.2 .1 .2-.1-.4 .2 .1 .2h.4l-.2 .2h-.3l.3-.2-.3-.1v-.2l.2 .1zM77.7 67.3h.4l-.2 .1 .2 .2h-.4l.2-.1v-.1zM77.7 66.6h.4l-.1 .1zM77.7 64.6l.4-.1v.2h-.4zM77.7 64.7h.4l-.1 .1zM77.7 65.5h.1M77.7 65.8h.4zM77.7 66.5l.4 .1zM77.7 64.9l.4 .1z"/>
<path d="M77.7 65.1l.4-.1zM77.7 67l.4-.1zM77.7 66.8l.4 .1zM77.8 67.8h.3l.1-.4 .2 .1 .1 .4-.2-.5-.2 .5h-.4zM77.8 65.3h.3v.1l-.3-.1-.1 .2zM77.8 65.6h.3l-.4 .1zM77.8 65.9a.25 .25 0 0 1 .3 0 .25 .25 0 0 1 0 .4 .25 .25 0 0 1-.4 0l.4-.1h-.3l.3-.1zM78.1 65h.1M78.3 67.5h.1M78.4 67.7h.1M78.4 67.9h.1"/>
</g>
<!-- layer: 2 -->
<g fill="none" stroke="#000" stroke-width=".25">
<path d="M149 33.9v1.9M149.5 34.7l.8 1.1M150.3 33.9l-1.3 1.3M152.2 34.2a.71 .71 0 0 0-.7-.3 .71 .71 0 0 0-.6 .5l.2 .2 .9 .4 .2 .6a.83 .83 0 0 1-1.3 0M154.7 33.9v1.9h1.1M156.4 34.3l.5-.4v1.9M159.1 33.9h-.9l-.1 .8a.68 .68 0 0 1 1 0 .68 .68 0 0 1-.1 1.1 .68 .68 0 0 1-1-.3M160.9 33.9h-.9l-.1 .8a.68 .68 0 0 1 1 0 .68 .68 0 0 1-.1 1 .68 .68 0 0 1-1-.2M161.9 34.3l.5-.4v1.9M154.1 45.3h-1.4l.9-1.3v2M154.2 41.9h-1.4l.9-1.3v1.9M154.8 44.2a.6 .6 0 0 1 .9 .2 .97 .97 0 0 1-.6 1.6 1.22 1.22 0 0 1-.3-1.8z"/>
<path d="M154.9 40.7a.65 .65 0 0 1 .9 .3 1.62 1.62 0 0 1-.2 1.5 .63 .63 0 0 1-.9-.3 1.51 1.51 0 0 1 .2-1.5zM156.4 45.1l.5-.4 .4 .1 .1 1.2M156.4 44.7v1.3M156.6 41.6l.4-.3 .5 .1 .1 1.1M156.6 41.3v1.2M157.4 45.1l.5-.4 .5 .1v1.2M157.6 41.6l.4-.3 .5 .1 .1 1.1M159.2 45.1l.4-.4 .5 .1 .1 1.2M159.2 44.7v1.3M159.3 41.6l.5-.3 .4 .1 .1 1.1M159.3 41.3v1.2M160.2 45.1l.4-.4 .5 .1 .1 1.2"/>
<path d="M160.3 41.6l.5-.3 .4 .1 .1 1.1"/>
</g>
<text font-size="9.2" x="53.1" y="22.6">CC-730</text>
<g font-size="3.4">
<text x="80" y="38.4">700</text>
<text x="89.3" y="45.6">470</text>
<text x="117.9" y="67.8">400</text>
<text x="44.1" y="75.8">200</text>
<text x="79.3" y="107.8">720</text>
<text x="58.2" y="116.6">160</text>
<text x="162.5" y="114.3">430</text>
<text x="39.6" y="135.7">320</text>
<text x="34.3" y="151.8">720</text>
<text x="123.2" y="151.8">720</text>
<text x="39.7" y="164.5">400</text>
<text x="116.1" y="165.2">380</text>
<text x="43.9" y="174.6">150</text>
<text x="63.5" y="188.5">285</text>
<text x="62.7" y="194">305</text>
</g>
<g font-size="2.9">
<text x="41.3" y="95.5">(15A)</text>
<text x="41.3" y="92">R1/2</text>
<text x="74.3" y="115.8">TFT-730LT</text>
<text x="76.9" y="122.2">CT-730</text>
<text x="100.8" y="134.3">TSC-416D</text>
<text x="133.4" y="160">DL P4010</text>
<text x="82.5" y="163.6">TFC-722N</text>
<text x="88.1" y="186.5">TFC-202VN</text>
</g>
<g font-size="2.7">
<text x="148.6" y="52.9">※정확한 시공을 위해서 반드시 제품 사이즈를 실측하고 시공하여 주시기 바랍니다.</text>
<text x="148.9" y="59.5">예시) 길이 700mm는 675~725mm까지의 치수 허용차를 가집니다.</text>
</g>
<g font-size="2.6">
<text x="163.2" y="35.8">위생도기 기준에 따라</text>
<text x="148.8" y="39.1">실 제품 치수는 아래와 같은 도기 허용공차 내에서 변할 수 있습니다.</text>
<text x="148.9" y="46">②</text>
<text x="149" y="42.5">①</text>
<text x="161.6" y="46">이상 : ±5%</text>
<text x="161.7" y="42.5">미만 : ±2mm</text>
<text x="183.8" y="42.5">(KS)</text>
<text x="184.1" y="46">(KS)</text>
<text x="148.9" y="49.4">③ 최대 허용공차 : ±25mm</text>
<text x="183.9" y="49.4">(KS)</text>
</g>
<g font-size="2.5">
<text x="85.9" y="192">VN 100 SDR33</text>
<text x="85.7" y="195.1">(구 VG2 100 염비관)</text>
</g>
</svg>
